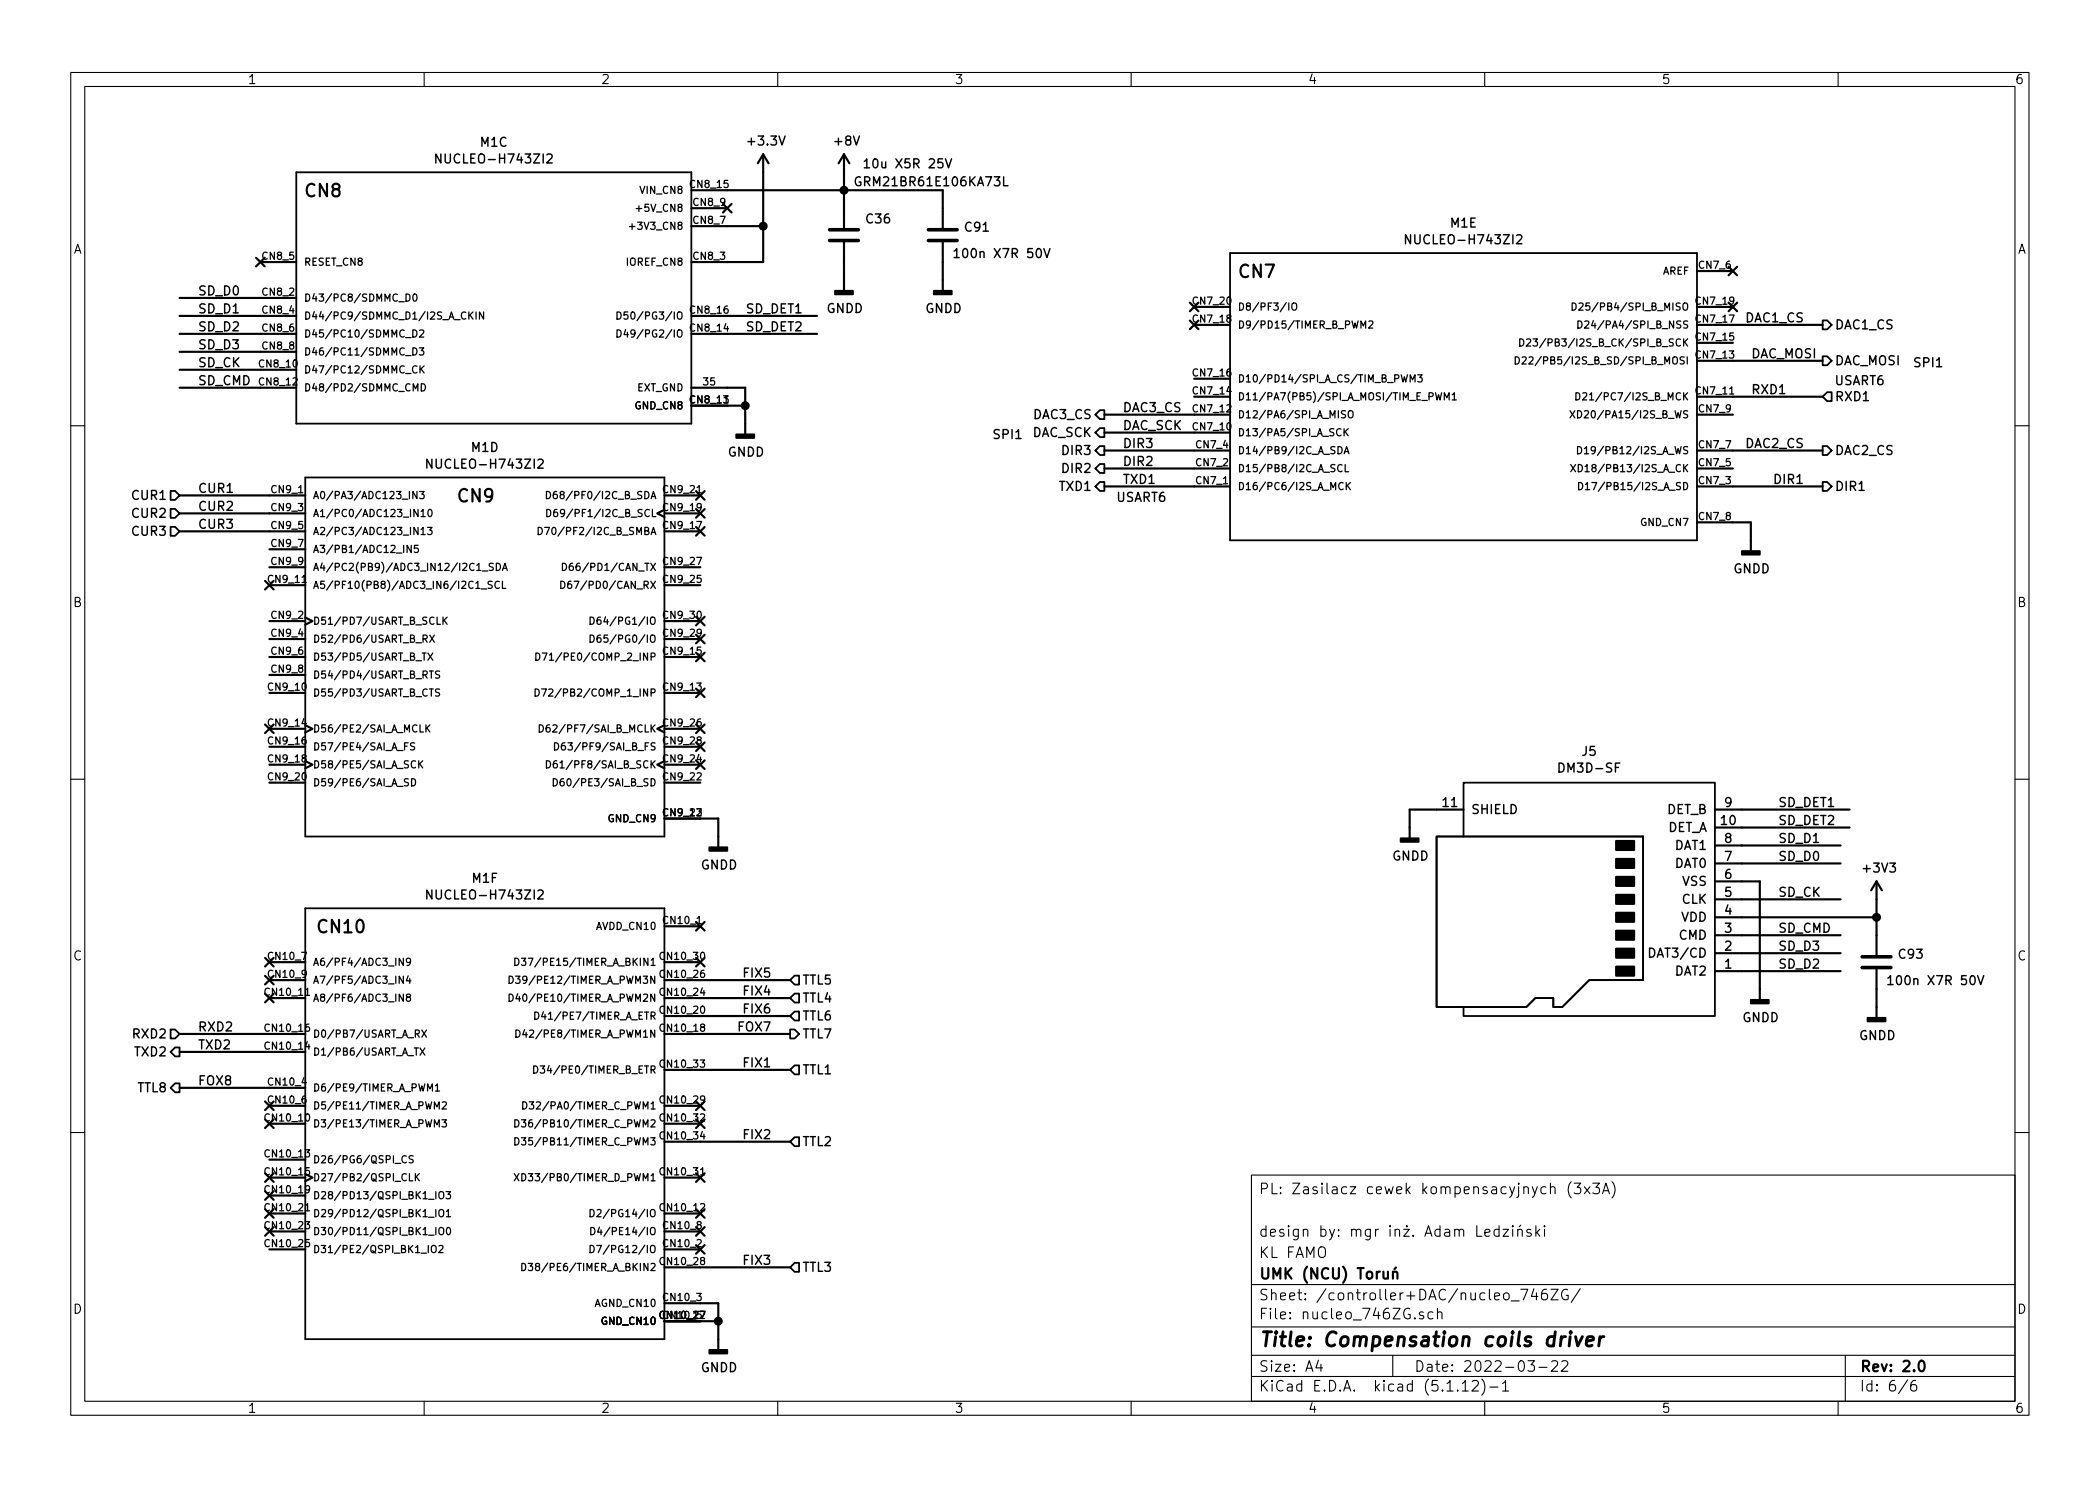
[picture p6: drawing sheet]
<svg xmlns="http://www.w3.org/2000/svg" width="297mm" height="210mm" viewBox="0 0 297 210" stroke-linecap="round" stroke-linejoin="round" font-family="sans-serif">
<g fill="none" stroke="#000" stroke-width=".15">
<path d="M10 10.3h277v189.9h-277zM12 12.2h273v186.1h-273zM60 10.3v1.9M110 10.3v1.9M160 10.3v1.9M210 10.3v1.9M260 10.3v1.9M10 60.2h2M285 60.2h2M10 110.3h2M285 110.3h2M10 160.2h2"/>
<path d="M177 166.3h108v32h-108zM208.9 173.4v1.5h.7M210 174.4l.7-.1v-.3l-.4-.1-.3 .2 .1 .7 .2 .1 .4-.1M212 174a.48 .48 0 0 0-.6 .1l-.1 .1 .1 .6a.48 .48 0 0 0 .6 0M212 173.4v1.5M212.6 173.9h.8l-.8 1h.8M214 173.4l-.1 .1 .1 .1v-.1v-.1v.2M214 173.9v1M214.7 174.1a.38 .38 0 0 1 .6 0v.8M214.7 173.9v1M215.1 173.3l-.2 .3M216.5 174a.37 .37 0 0 0-.5 .1v.1a.54 .54 0 0 0 .5 .3l.1 .1-.1 .2-.1 .1-.4-.1"/>
<path d="M217.2 173.4v1.5M217.4 174.4l.4 .5M217.8 173.9l-.6 .6M218.5 173.4l-.1 .1 .1 .1v-.1v-.1v.2M218.5 173.9v1M222.2 167.2a1.71 1.71 0 0 0 0 2.3M222.7 167.4h.9l-.5 .6 .4 .1 .1 .2-.1 .5-.2 .1h-.4l-.2-.1M224.1 167.9l.8 1M224.9 167.9l-.8 1M225.3 167.4h.9l-.5 .6 .5 .1v.2v.5l-.2 .1h-.5l-.2-.1M226.7 168.9l.5-1.5 .5 1.5M226.8 168.5h.7"/>
<path d="M228 167.2a1.71 1.71 0 0 1 0 2.3M285 160.2h2M60 198.3v1.9M110 198.3v1.9M160 198.3v1.9M177 194.8h108M177 191.8h108M177 187.8h108M177 181.8h108M186.5 192.5l-.4 1h1M186.8 193v1M197 191.8v3"/>
<path d="M201.3 185.7l-.3-.1-.2 .3a.48 .48 0 0 0 .5 .3l.1 .1-.1 .2-.1 .1-.4-.1M202.7 185.7a.48 .48 0 0 0-.6 0l-.1 .2 .1 .6a.48 .48 0 0 0 .6 0M203.3 185.7a.39 .39 0 0 1 .7 .1v.8M203.3 185.1v1.5M206.8 195.8l.5-.5v1.5M206.8 196.8h.9M208.3 195.5l.2-.2 .5 .1a.37 .37 0 0 1 0 .6l-.8 .8h.9M209.6 195.1a1.71 1.71 0 0 1 0 2.3M210 198.3v1.9M210.7 196.3h1.2M212.5 195.8l.5-.5v1.5M212.5 196.8h.9"/>
<path d="M215.1 182.4h1l-.6 1.5M216.1 192.5h.9l-.4 .6 .3 .1a.61 .61 0 0 1 .1 .7l-.2 .1h-.5l-.2-.1M217 182.3l-.4 1.1h.9M217.3 182.9v1M217.7 193.5h1.1M218.7 182.4a.59 .59 0 0 0-.7 .7l.1 .7a.48 .48 0 0 0 .8-.2l-.1-.5a.51 .51 0 0 0-.7 0l-.1 .2M219.4 182.4h1l-1 1.5h1M219.5 192.7l.2-.2h.3a.41 .41 0 0 1 .3 .7l-.9 .8h.9M220.9 192.7l.2-.2 .5 .1a.37 .37 0 0 1 .1 .6l-.9 .8h1M221.7 182.5a.69 .69 0 0 0-.7 .2 .69 .69 0 0 0 0 .9 .54 .54 0 0 0 .8 .2v-.5h-.3M223.5 182.3l-1.3 2M260 198.3v1.9"/>
<path d="M261 191.8v6.5M269.8 195.2l-1.2 2M271 195.3a.62 .62 0 0 0-.7 .7v.5a.48 .48 0 0 0 .7 .2l.1-.2-.1-.5a.48 .48 0 0 0-.7 .2"/>
</g>
<g fill="none" stroke="#000" stroke-width=".3">
<path d="M36.2 36.5l1.2 1.2M36.8 37.1h5.1M37.4 36.5l-1.2 1.2M97.8 26.9h35.5v5.4M97.8 32h10.1M97.8 29.5h5.1M102.3 28.8l1.2 1.3M103.5 28.8l-1.2 1.3M107.9 21.8v15.3h-10.1M107.9 21.8l-.7 1.3M107.9 21.8l.8 1.3M119.4 21.8v10.5"/>
<path d="M119.4 34.3v6.8M119.4 21.8l-.8 1.3M119.4 21.8l.7 1.3M133.3 34.3v6.8M240 38.3h5.1M244.5 37.7l1.2 1.3M245.7 37.7l-1.2 1.3M25.4 52.3h16.5M25.4 54.9h16.5M25.4 47.2h16.5M25.4 44.7h16.5M25.4 42.2h16.5"/>
<path d="M25.4 49.8h16.5M97.8 57.4h7.6M97.8 54.9h7.6v6.6M97.8 47.2h17.8M97.8 44.7h17.8M156.2 58.7h17.8M168.3 42.8l1.2 1.2M168.3 45.4l1.2 1.2M168.9 56.1h5.1M168.9 53.6h5.1M168.9 46h5.1M168.9 43.4h5.1"/>
<path d="M169.5 42.8l-1.2 1.2M169.5 45.4l-1.2 1.2M240 56.1h17.8M240 58.7h5.1M240 51h17.8M240 48.5h5.1M240 46h17.8M240 43.4h5.1M244.5 42.8l1.2 1.2M245.7 42.8l-1.2 1.2M25.4 70.1h17.8M25.4 75.2h17.8"/>
<path d="M25.4 72.6h17.8M38.1 77.7h5.1M94 72.1l-1 .5 1 .5M94 70.1h5.1M94 75.2h5.1M94 72.6h5.1M98.5 69.5l1.2 1.2M98.5 72l1.2 1.2M98.5 74.6l1.2 1.2M99.7 69.5l-1.2 1.2M99.7 72l-1.2 1.2M99.7 74.6l-1.2 1.2"/>
<path d="M156.2 68.8h17.8M156.2 61.2h17.8M156.2 66.3h17.8M156.2 63.7h17.8M240 73.9h7.6v4.1M240 68.8h17.8M240 66.3h5.1M240 63.7h17.8M37.5 82.2l1.2 1.2M38.1 98h5.1M38.1 82.8h5.1M38.1 93h5.1"/>
<path d="M38.1 87.9h5.1M38.1 80.3h5.1M38.1 90.4h5.1M38.1 95.5h5.1M38.7 82.2l-1.2 1.2M43.2 87.4l1 .5-1 .5M94 98h5.1M94 82.8h5.1M94 93h5.1M94 87.9h5.1M94 80.3h5.1M94 90.4h5.1"/>
<path d="M98.5 89.8l1.2 1.2M98.5 92.3l1.2 1.3M98.5 97.4l1.2 1.2M98.5 87.3l1.2 1.2M99.7 89.8l-1.2 1.2M99.7 92.3l-1.2 1.3M99.7 97.4l-1.2 1.2M99.7 87.3l-1.2 1.2M37.5 102.5l1.2 1.2M38.1 103.1h5.1M38.1 105.7h5.1M38.1 108.2h5.1"/>
<path d="M38.1 110.7h5.1M38.7 102.5l-1.2 1.2M43.2 102.6l1 .5-1 .5M43.2 107.7l1 .5-1 .5M94 107.7l-1 .5 1 .5M94 102.6l-1 .5 1 .5M94 115.8h7.6v4.1M94 103.1h5.1M94 105.7h5.1M94 108.2h5.1M94 110.7h5.1M98.5 107.6l1.2 1.2"/>
<path d="M98.5 105l1.2 1.3M98.5 102.5l1.2 1.2M99.7 107.6l-1.2 1.2M99.7 105l-1.2 1.3M99.7 102.5l-1.2 1.2M207 114.5h-7.6v4.1M242.6 117.1h19M242.6 114.5h19M242.6 119.6h17.7M37.5 135.5l1.2 1.2M37.5 138.1l1.2 1.2M38.1 138.7h5.1"/>
<path d="M38.1 136.1h5.1M38.7 135.5l-1.2 1.2M38.7 138.1l-1.2 1.2M94 131.1h5.1M94 138.7h17.8M94 136.1h5.1M98.5 130.4l1.2 1.3M98.5 135.5l1.2 1.2M99.7 130.4l-1.2 1.3M99.7 135.5l-1.2 1.2M242.6 124.7h6.3v16.8M242.6 137.4h17.7"/>
<path d="M242.6 134.9h17.7M242.6 132.3h17.7M242.6 129.8h22.8M242.6 127.2h17.7M242.6 122.2h17.7M265.4 124.7v10.4M265.4 137.2v6.8M265.4 124.7l-.7 1.3M265.4 124.7l.8 1.3M25.4 148.8h17.8M25.4 146.3h17.8M25.4 153.9h17.8"/>
<path d="M37.5 140.6l1.2 1.2M37.5 155.8l1.2 1.3M37.5 158.4l1.2 1.2M38.1 159h5.1M38.1 141.2h5.1M38.1 156.5h5.1M38.7 140.6l-1.2 1.2M38.7 155.8l-1.2 1.3M38.7 158.4l-1.2 1.2M94 159h5.1M94 141.2h17.8M94 146.3h17.8"/>
<path d="M94 143.8h17.8M94 156.5h5.1M94 151.4h17.8M98.5 155.8l1.2 1.3M98.5 158.4l1.2 1.2M99.7 155.8l-1.2 1.3M99.7 158.4l-1.2 1.2M37.5 166l1.2 1.2M37.5 168.5l1.2 1.3M37.5 171.1l1.2 1.2M37.5 173.6l1.2 1.2M38.1 171.7h5.1"/>
<path d="M38.1 164.1h5.1M38.1 166.6h5.1M38.1 169.2h5.1M38.1 176.8h5.1M38.1 174.2h5.1M38.7 166l-1.2 1.2M38.7 168.5l-1.2 1.3M38.7 171.1l-1.2 1.2M38.7 173.6l-1.2 1.2M43.2 166.1l1 .5-1 .5M94 171.7h5.1M94 166.6h5.1"/>
<path d="M94 176.8h5.1M94 174.2h5.1M94 179.3h17.8M94 161.5h17.8M98.5 166l1.2 1.2M98.5 171.1l1.2 1.2M98.5 173.6l1.2 1.2M98.5 176.2l1.2 1.2M99.7 166l-1.2 1.2M99.7 171.1l-1.2 1.2M99.7 173.6l-1.2 1.2M99.7 176.2l-1.2 1.2"/>
<path d="M195.2 179.9l-.3 .1-.2 .2M195.7 179.9v.9a.45 .45 0 0 0 .6 0M196.3 179.9v1M197 179.9v1M197.5 179.3l-.3 .3M94 184.4h7.6v6.6M94 186.9h7.6M197 180.1a.38 .38 0 0 1 .7 0v.8M271.5 192.7a.35 .35 0 0 1 .4-.2 .35 .35 0 0 1 .3 .3 .77 .77 0 0 1-.5 1.2 .9 .9 0 0 1-.2-1.3z"/>
</g>
<path d="M222.1 189.1l-.2 1.3M222.2 188.4l-.1 .1v.1l.2-.1-.1-.1-.1 .2M222.9 189.1l.3 1.3 .6-1.3M224.4 189.8l1-.2-.1-.4-.1-.1-.6 .1-.2 1 .2 .2 .6-.1M226.3 189.1l-.2 1.3M226.9 189.1a.54 .54 0 0 0-.6 .4" fill="none" stroke="#000" stroke-width=".41"/>
<g fill="none" stroke="#000" stroke-width=".25">
<path d="M41.9 24.4h55.9v35.5h-55.9zM174 35.8h66v40.6h-66zM154.9 58.7l.7-.7h.6v1.3h-.6zM257.8 45.3h.6l.7 .7-.7 .6h-.6zM257.8 50.4h.6l.7 .6-.7 .7h-.6zM257.8 56.1l.6-.6h.7v1.3h-.7zM24.1 69.5h.7l.6 .6-.6 .6h-.7zM24.1 72h.7l.6 .6-.6 .7h-.7zM24.1 74.5h.7l.6 .7-.6 .6h-.7zM43.2 67.6h50.8v50.8h-50.8zM154.9 61.2l.7-.6h.6v1.2h-.6zM154.9 68.8l.7-.6h.6v1.3h-.6z"/>
<path d="M154.9 66.3l.7-.6h.6v1.2h-.6zM155.6 63.1h.6v1.3h-.6l-.7-.7zM257.8 63.1h.6l.7 .6-.7 .7h-.6zM257.8 68.2h.6l.7 .6-.7 .7h-.6zM203.2 118.4h29.2v20.3h-7.6l-3.8 3.8h-1.3v-1.3h-2.5l-1.3 1.3h-12.7zM207 118.4v-7.7h35.6v33.1h-35.6v-1.3M43.2 128.5h50.8v61h-50.8zM112.4 138h.6v1.3h-.6l-.6-.6zM24.1 145.7h.7l.6 .6-.6 .6h-.7zM24.1 148.8l.7-.6h.6v1.3h-.6zM24.8 153.3h.6v1.3h-.6l-.7-.7zM111.8 141.2l.6-.6h.6v1.3h-.6z"/>
<path d="M111.8 145.7h.6l.6 .6-.6 .6h-.6zM112.4 150.7h.6v1.3h-.6l-.6-.6zM112.4 143.1h.6v1.3h-.6l-.6-.6zM112.4 178.7h.6v1.3h-.6l-.6-.7zM112.4 160.9h.6v1.3h-.6l-.6-.7z"/>
</g>
<g fill="none" stroke="#000" stroke-width=".18">
<path d="M89 32h.8M90 29.5h.8M57.4 41.6a.51 .51 0 0 1 .6 .5 .51 .51 0 0 1-.6 .5zM58.4 46.7a.51 .51 0 0 1 .6 .5 .51 .51 0 0 1-.6 .5zM58.4 49.2a.51 .51 0 0 1 .6 .5 .51 .51 0 0 1-.6 .5zM58.4 55.3v-1l.4 .7 .3-.7v1M58.5 41.7l.1-.1a.53 .53 0 0 1 .4 .5 .53 .53 0 0 1-.4 .5l-.2-.4zM59 51.8a.49 .49 0 0 0-.7 .4 .49 .49 0 0 0 .5 .6l.2-.1M59.3 49.2h.6l-.3 .4 .3 .2v.3l-.2 .1-.4-.1M59.4 46.8l.3-.1 .2 .1v.2l-.6 .7h.6M59.4 51.8v1M59.5 52.2l.5 .6"/>
<path d="M59.6 54.3a.51 .51 0 0 1 .6 .5 .51 .51 0 0 1-.6 .5zM60 51.8l-.6 .5M65.9 44.2a.47 .47 0 0 0-.7 .4 .47 .47 0 0 0 .6 .5h.1M66.3 44.1v1.1M66.5 44.6l.4 .6M66.9 44.1l-.6 .6M67.3 44.1v1.1M68.4 44.1v1.1l-.6-1.1v1.1M87.3 46.7a.51 .51 0 0 1 .6 .5 .51 .51 0 0 1-.6 .5zM87.3 44.1a.51 .51 0 0 1 .6 .5 .51 .51 0 0 1-.6 .6zM88.5 46.6l-.2 .7h.6M88.8 44.1h-.5v.5l.1-.1 .3 .1 .1 .5-.2 .1-.3-.1"/>
<path d="M182.3 42.9v1M182.8 43l.2-.1a.36 .36 0 0 1 .4 .3v.3a.36 .36 0 0 1-.4 .4l-.1-.1a.8 .8 0 0 1-.1-.8zM190.3 58.2h-.5v.3l.4 .2 .1 .2-.2 .2h-.4M190.8 58.2l.2-.1a.35 .35 0 0 1 .4 .3l-.1 .6a.34 .34 0 0 1-.5 0zM192.5 46.4v-1l.3 .7 .4-.7v1M193.6 45.5l.4-.1 .2 .3-.6 .7h.6M198.2 53l.3 1 .2-.7 .1 .7 .3-1M199.5 54v-1l.3 .7 .4-.7v1M200.5 53h.7l-.4 .4 .4 .2-.1 .3-.1 .1-.5-.1M203 55.6l.3 1 .2-.8 .2 .8 .2-1M204.3 56.6v-1l.3 .7 .4-.7v1M205.4 55.8l.3-.2v1"/>
<path d="M205.4 56.6h.6M214.3 50.5a.51 .51 0 0 1 .6 .5 .51 .51 0 0 1-.6 .5zM215 47.9a.51 .51 0 0 1 .6 .6 .51 .51 0 0 1-.6 .5zM215.3 50.6l.4-.1 .2 .3-.6 .7h.6M215.9 48l.4-.1 .2 .1v.2l-.6 .8h.6M216.3 50.6l.4-.1 .1 .1v.2v.1l-.6 .6h.6M216.8 47.9h.7l-.4 .4h.2l.2 .2-.1 .4-.1 .1-.5-.1M222.1 58.1l.7 1M222.4 42.9a.51 .51 0 0 1 .5 .5 .51 .51 0 0 1-.5 .5zM222.8 58.1l-.7 1M222.9 55.6a.51 .51 0 0 1 .6 .5 .51 .51 0 0 1-.6 .5zM223.1 58.1a.51 .51 0 0 1 .6 .5 .51 .51 0 0 1-.6 .5z"/>
<path d="M223.2 45.4a.51 .51 0 0 1 .6 .5 .51 .51 0 0 1-.6 .5zM223.3 42.9h.4h.2v.2l-.6 .8h.6M223.9 55.6h.4h.1v.2v.2l-.6 .6h.6M224.2 45.5l.3-.1 .2 .1v.2l-.6 .7h.6M58.2 77.2v1l-.6-1v1M59 69.5v1.1l-.6-1.1v1.1M59.1 72.1v1l-.6-1v1M59.1 74.6v1l-.6-1v1M59.1 77.2h-.5v.4l.2-.1 .3 .1 .1 .1-.1 .4-.1 .1-.4-.1M59.4 69.5h.6l-.3 .4 .3 .2-.1 .4-.1 .1-.4-.1M59.6 72.4l.2-.3v1M59.6 74.9l.2-.3v1"/>
<path d="M59.6 73.1h.5M59.6 75.6h.5M60.5 74.6h.6l-.3 .4 .3 .2v.3l-.2 .1-.4-.1M60.6 72.2l.2-.1a.55 .55 0 0 1 .3 .5 .55 .55 0 0 1-.3 .5l-.2-.1-.1-.3zM69.8 79.8h-.6v.3l.5 .2 .1 .2-.2 .2h-.4M70.2 79.7a.51 .51 0 0 1 .6 .5 .51 .51 0 0 1-.6 .5zM76.1 74.6a.51 .51 0 0 1 .6 .5 .51 .51 0 0 1-.6 .5zM77 74.6h.7l-.4 1M77.3 69.5a.51 .51 0 0 1 .6 .5 .51 .51 0 0 1-.6 .6zM77.3 72.1a.51 .51 0 0 1 .6 .5 .51 .51 0 0 1-.6 .5zM78.7 69.5l-.3 .1a.72 .72 0 0 0 0 1l.4-.1v-.4l-.2-.2h-.2l-.1 .2M78.8 72.1h-.3a.72 .72 0 0 0 0 1l.3-.1 .1-.4-.2-.1h-.2l-.2 .1"/>
<path d="M79.6 79.7a.51 .51 0 0 1 .5 .5 .51 .51 0 0 1-.5 .5zM81 79.7h-.2a.63 .63 0 0 0-.1 1l.4-.1v-.3l-.2-.2h-.2l-.2 .2M189.3 63.2a.51 .51 0 0 1 .5 .5 .51 .51 0 0 1-.5 .5zM189.7 60.7a.47 .47 0 0 0-.7 .4 .47 .47 0 0 0 .6 .5h.1M189.8 65.8a.47 .47 0 0 0-.6 .4 .47 .47 0 0 0 .6 .5v-.1M190 68.3a.47 .47 0 0 0-.6 .5 .47 .47 0 0 0 .5 .4h.1M190.1 64.2l.4-1 .3 1M190.1 60.6v1.1M190.2 63.9h.5M190.3 65.7v1h.5M190.3 61.1l.4 .6M190.4 68.3v1"/>
<path d="M190.6 68.7l.4 .6M190.7 60.6l-.6 .6M191 68.3l-.6 .5M222.2 65.7l.7 1M222.9 65.7l-.7 1M223.1 63.2a.51 .51 0 0 1 .6 .5 .51 .51 0 0 1-.6 .5zM223.2 65.7a.51 .51 0 0 1 .6 .5 .51 .51 0 0 1-.6 .5zM223.3 68.3a.51 .51 0 0 1 .6 .5 .51 .51 0 0 1-.6 .5zM224.1 63.5l.3-.3v1M224.1 64.2h.6M224.3 68.5l.2-.2v1M224.3 69.3h.5"/>
<path d="M59.7 92.4h.6M59.8 90.4l.5-.1 .1-.1v-.3h-.6v1M60 92.4v1M60.1 90.4l.3 .5M60.5 92.4l.7 1M60.7 97.5h.6M60.7 94.9h.6M60.8 89.9l.6 1M61 94.9v1.1M61 97.5v1M61.2 92.4l-.7 1M61.4 89.9l-.6 1"/>
<path d="M61.8 87.3v1h.5M62.2 97.5l-.6 .1v.3l.5 .1 .1 .3-.2 .2-.4-.1M62.2 95h-.6v.3l.5 .2 .1 .3-.2 .2-.4-.1M62.7 87.3v1M62.8 87.8l.4 .5M63.2 87.3l-.5 .6M67.3 83.3h.6M68.1 83.3h.8M68.2 80.8h.8M69.6 82.3h-.5v.3l.4 .2 .1 .3-.2 .2-.4-.1M70.6 82.3a.47 .47 0 0 0-.6 .4 .47 .47 0 0 0 .6 .5M71.1 82.2v1.1h.5"/>
<path d="M71.1 80.7l.3-1 .4 1M71.2 80.4h.5M75.7 97.5a.51 .51 0 0 1 .6 .5 .51 .51 0 0 1-.6 .5zM75.8 92.4a.51 .51 0 0 1 .6 .5 .51 .51 0 0 1-.6 .5zM76.6 97.5h.7l-.4 1M76.7 92.4h.7l-.5 1M79.3 82.2a.51 .51 0 0 1 .6 .5 .51 .51 0 0 1-.6 .6zM80.8 82.2l-.3 .1a.72 .72 0 0 0 0 1l.3-.1 .1-.4-.2-.2h-.2l-.2 .2M83.5 89.9a.51 .51 0 0 1 .6 .5 .51 .51 0 0 1-.6 .5zM83.5 87.3a.51 .51 0 0 1 .6 .5 .51 .51 0 0 1-.6 .5zM84.9 89.9h-.3l-.1 .2v.6l.1 .2 .4-.1-.1-.5-.3-.1-.1 .2M84.9 87.3l-.3 .1-.1 .1v.6l.1 .2 .4-.1-.1-.4-.3-.1-.1 .2"/>
<path d="M57.2 105.6h.4M57.7 105.1h-.5v1M57.8 110.2l-.6 .1v.3l.5 .1 .1 .3-.2 .2-.4-.1M58.2 110.2a.51 .51 0 0 1 .6 .5 .51 .51 0 0 1-.6 .5zM58.6 105.2h-.5v.3l.4 .2 .1 .2-.2 .2h-.3M58.8 107.7a.4 .4 0 0 0-.5 0 .4 .4 0 0 0-.1 .5 .37 .37 0 0 0 .1 .4 .37 .37 0 0 0 .5 0M59.2 107.6v1.1M59.4 108.1l.4 .6M59.4 102.6v1h.5M59.8 107.6l-.6 .6M60.2 102.6v1M60.4 103l.4 .6"/>
<path d="M60.8 102.6l-.6 .5M76.3 102.6a.51 .51 0 0 1 .6 .5 .51 .51 0 0 1-.6 .5zM77.3 107.6a.51 .51 0 0 1 .6 .5 .51 .51 0 0 1-.6 .6zM77.7 102.6h-.3a.72 .72 0 0 0 0 1l.4-.1v-.4l-.2-.2h-.2l-.2 .2M78.3 110.2a.51 .51 0 0 1 .5 .5 .51 .51 0 0 1-.5 .5zM78.4 105.1a.51 .51 0 0 1 .6 .5 .51 .51 0 0 1-.6 .5zM78.7 107.6l-.3 .1a.72 .72 0 0 0 0 1l.4-.1v-.4l-.2-.2h-.2l-.1 .2M79.7 110.2h-.3a.72 .72 0 0 0 0 1l.4-.1v-.4l-.2-.1h-.2l-.2 .1M79.9 105.1h-.2a.63 .63 0 0 0-.1 1h.3l.1-.4-.2-.2h-.2l-.2 .2M57 135.6v1l-.5-1v1M57 138.1v1l-.5-1v1M57.7 138.1l-.2 .7h.6"/>
<path d="M58 138.4v.7M58.1 136l-.2 .2h-.2l-.2-.2v-.3l.4-.1a.63 .63 0 0 1-.1 1h-.2M72 138.1a.51 .51 0 0 1 .6 .5 .51 .51 0 0 1-.6 .5zM72.8 135.6a.51 .51 0 0 1 .6 .5 .51 .51 0 0 1-.6 .5zM72.9 138.1h.7l-.4 .4 .4 .2-.1 .3-.1 .1-.5-.1M73.8 135.6h.6l-.4 .4h.3l.1 .1-.1 .4-.4 .1-.1-.1M57 140.7v1l-.5-1v1M57.7 141.1l-.2-.2a.31 .31 0 0 1 .3-.3 .31 .31 0 0 1 .3 .2l-.1 .2-.3 .1-.2 .2v.3l.2 .1 .3-.1 .1-.1v-.2l-.2-.2M58.6 148.3h.6M58.8 146.3l.4-.1 .1-.4-.5-.1v1.1M59 146.3l.3 .5M59.4 148.3l.7 1"/>
<path d="M59.7 145.7l.6 1.1M60.1 148.3l-.7 1M60.3 145.7l-.6 1.1M60.5 154.4v-1l.3 .7 .4-.7v1M61.4 159.5v-1.1l.4 .8 .3-.8v1.1M61.4 156.9v-1l.4 .7 .3-.7v1M61.6 153.6l.3-.2v1M61.6 154.4h.6M62.5 158.4h.6l-.3 .4 .3 .2v.4l-.2 .1-.4-.1M62.6 156l.3-.1 .2 .1v.2l-.6 .7h.6M72 140.7a.51 .51 0 0 1 .6 .5 .51 .51 0 0 1-.6 .5zM72.8 158.4a.51 .51 0 0 1 .6 .5 .51 .51 0 0 1-.6 .6z"/>
<path d="M73 145.7a.51 .51 0 0 1 .6 .5 .51 .51 0 0 1-.6 .6zM73.2 140.6l-.2 .7h.6M73.5 141v.7M73.8 158.4h.6l-.4 .4 .3 .1 .1 .1-.1 .4-.4 .1-.1-.1M73.9 155.9a.51 .51 0 0 1 .6 .5 .51 .51 0 0 1-.6 .5zM74.2 145.7l-.3 .7h.7M74.9 155.9h.6l-.3 .4h.1l.2 .2-.1 .3-.1 .1-.4-.1M75.5 150.8a.51 .51 0 0 1 .6 .5 .51 .51 0 0 1-.6 .5zM75.6 143.2a.51 .51 0 0 1 .6 .5 .51 .51 0 0 1-.6 .5zM76.4 150.8h.6l-.3 .4h.2l.1 .2v.3l-.1 .1-.5-.1M76.9 143.1l-.3 .8h.6M57.5 163.6a.47 .47 0 0 0-.7 .4 .47 .47 0 0 0 .6 .5l.1-.1"/>
<path d="M57.9 166.1v1h.5M58.4 163.6h-.5v.3l.4 .2 .1 .2-.2 .2h-.3M58.8 166.1v1M58.9 166.5l.4 .6M59.3 166.1l-.5 .5M60.6 172.2h.8M61.1 176.3l.2-.1a.35 .35 0 0 1 .4 .3l-.1 .6a.34 .34 0 0 1-.5 0zM61.6 168.6v1M61.6 171.1v1.1M61.6 173.7v1M62.1 176.3l.4-.1 .1 .1 .1 .2-.7 .7h.7M62.1 168.7l.2-.1a.36 .36 0 0 1 .5 .3v.4a.36 .36 0 0 1-.5 .3h-.1a.8 .8 0 0 1-.1-.9z"/>
<path d="M62.1 171.3l.2-.2a.36 .36 0 0 1 .5 .4v.3a.36 .36 0 0 1-.5 .4l-.1-.1a.8 .8 0 0 1-.1-.8zM62.1 173.8l.2-.1a.36 .36 0 0 1 .5 .3v.3a.36 .36 0 0 1-.5 .4l-.1-.1a.8 .8 0 0 1-.1-.8zM63.1 168.6h.6l-.3 .4 .3 .2v.3l-.2 .1-.4-.1M63.1 171.4l.3-.3v1.1M63.1 172.2h.6M63.2 173.8l.2-.1a.53 .53 0 0 1 .3 .5 .53 .53 0 0 1-.3 .5l-.3-.4zM72.7 166.1l.7 1M72.8 161a.51 .51 0 0 1 .6 .5 .51 .51 0 0 1-.6 .5zM73.4 166.1l-.7 1M73.8 161h.6l-.4 .4h.3l.1 .1-.1 .4-.4 .1-.1-.1M73.8 178.8a.51 .51 0 0 1 .6 .5 .51 .51 0 0 1-.6 .5zM73.8 166.1a.51 .51 0 0 1 .6 .5 .51 .51 0 0 1-.6 .5z"/>
<path d="M74.7 178.8h.6l-.3 .3 .3 .1v.5l-.1 .1-.5-.1M83.5 171.1a.51 .51 0 0 1 .6 .5 .51 .51 0 0 1-.6 .6zM83.5 176.2a.51 .51 0 0 1 .6 .5 .51 .51 0 0 1-.6 .5zM83.6 173.7a.51 .51 0 0 1 .6 .5 .51 .51 0 0 1-.6 .5zM84.4 176.2h.7l-.5 1M84.5 171.2l.3-.1 .2 .1v.2v.2l-.6 .6h.6M84.8 173.6l-.3 .7h.7M85 174v.7"/>
</g>
<g fill="none" stroke="#000" stroke-width=".2">
<path d="M62.4 21.8v1.3l-.8-1.3v1.3M77.4 21.9l.1-.1h.4l.1 .1 .1 .2-.1 .2-.7 .8h.8M121.7 25.1a.57 .57 0 0 0-.7 .2 .57 .57 0 0 0 0 .7 .45 .45 0 0 0 .8 .2v-.5h-.3M122.3 22.8l.3-.3v1.2M122.3 23.7h.7M133.7 22.5l.5 1.2 .4-1.2M135 35.5l.3-.3v1.2M135 36.4h.7M142 25v1.3h.6M147.7 35.2l.4 1.2 .4-1.2M199.5 33.2v1.3l-.7-1.3v1.3M214.5 33.3l.2-.1h.3l.2 .1 .1 .3-.1 .2-.7 .7h.8"/>
<path d="M273.9 51.9h.8M61.1 65v1.2l-.7-1.2v1.2M76.1 65.1l.2-.1h.3l.2 .1v.2v.2l-.8 .7h.8M61.1 125.9v1.3l-.7-1.3v1.3M76.1 126.1l.2-.2h.3l.2 .2v.2v.2l-.8 .7h.8M233.3 134.2a.66 .66 0 0 1 .7 .5 .66 .66 0 0 1-.4 .7h-.3zM267 138.4l.4-.4v1.3M267 139.3h.8M279.7 138l.5 1.3 .4-1.3"/>
</g>
<g fill="#000" stroke="#000" stroke-width=".25">
<path d="M118.1 41.1h2.5v.6h-2.5zM132.1 41.1h2.5v.6h-2.5zM104.1 61.5h2.6v.5h-2.6zM246.4 78h2.5v.5h-2.5zM100.3 119.9h2.6v.5h-2.6zM198.1 118.6h2.6v.5h-2.6zM247.6 141.5h2.6v.5h-2.6zM264.2 144h2.5v.5h-2.5zM100.3 191h2.6v.5h-2.6z"/>
<circle cx="108" cy="32" r=".51"/>
<circle cx="119.4" cy="26.9" r=".51"/>
<circle cx="105.4" cy="57.4" r=".51"/>
<circle cx="265.4" cy="129.8" r=".51"/>
<circle cx="101.6" cy="186.9" r=".51"/>
</g>
<path d="M117.3 34h4.1M117.3 32.5h4.1M131.3 34h4.1M131.3 32.5h4.1M263.4 136.9h4.1M263.4 135.4h4.1" fill="none" stroke="#000" stroke-width=".51"/>
<path d="M228.6 119h2.5v1.3h-2.5zM228.6 121.5h2.5v1.3h-2.5zM228.6 124.1h2.5v1.2h-2.5zM228.6 126.6h2.5v1.3h-2.5zM228.6 129.2h2.5v1.2h-2.5zM228.6 131.7h2.5v1.3h-2.5zM228.6 134.2h2.5v1.3h-2.5zM228.6 136.8h2.5v1.2h-2.5z" fill="#000" stroke="#000" stroke-width=".3"/>
<text font-size="2.8" x="178" y="190.5">Title: Compensation coils driver</text>
<g font-size="2.5">
<text x="43.3" y="27.9">CN8</text>
<text x="175.3" y="39.3">CN7</text>
<text x="64.8" y="71.1">CN9</text>
<text x="45.1" y="132">CN10</text>
</g>
<g font-size="2.1">
<text x="178" y="169">PL: Zasilacz cewek kompensacyjnych (3x3A)</text>
<text x="178" y="178">KL FAMO</text>
<text x="178" y="175">design by: mgr in. Adam Ledziski</text>
<text x="178" y="184">Sheet: /controller+DAC/nucleo_746ZG/</text>
<text x="178" y="181">UMK (NCU) Toru</text>
<text x="178" y="186.7">File: nucleo_746ZG.sch</text>
<text x="178" y="196.9">KiCad E.D.A. kicad (5.1.12)-1</text>
<text x="178" y="194.1">Size: A4</text>
<text x="200" y="194.1">Date: 2022-03-22</text>
<text x="263" y="194.1">Rev: 2.0</text>
<text x="263" y="196.9">Id: 6/6</text>
</g>
<g font-size="1.8">
<text x="35" y="11.9">1</text>
<text x="85" y="11.9">2</text>
<text x="135" y="11.9">3</text>
<text x="185" y="11.9">4</text>
<text x="235" y="11.9">5</text>
<text x="285" y="11.9">6</text>
<text x="62.4" y="23.1">NUCLEO-H743ZI2</text>
<text x="68" y="20.8">M1C</text>
<text x="106" y="20.6">+3.3V</text>
<text x="118.2" y="20.6">+8V</text>
<text x="123.1" y="23.8">10u X5R 25V</text>
<text x="121.6" y="26.4">GRM21BR61E106KA73L</text>
<text x="10.4" y="35.9">A</text>
<text x="122.6" y="31.6">C36</text>
<text x="136.6" y="32.8">C91</text>
<text x="199.6" y="34.6">NUCLEO-H743ZI2</text>
<text x="205.2" y="32.2">M1E</text>
<text x="285.4" y="35.9">A</text>
<text x="27.9" y="41.8">SD_D0</text>
<text x="135.9" y="36.5">100n X7R 50V</text>
<text x="27.9" y="44.3">SD_D1</text>
<text x="27.9" y="46.9">SD_D2</text>
<text x="105.4" y="44.3">SD_DET1</text>
<text x="105.4" y="46.9">SD_DET2</text>
<text x="116.9" y="44.3">GNDD</text>
<text x="130.9" y="44.3">GNDD</text>
<text x="247" y="45.6">DAC1_CS</text>
<text x="259.5" y="46.6">DAC1_CS</text>
<text x="27.9" y="49.4">SD_D3</text>
<text x="27.9" y="52">SD_CK</text>
<text x="247.6" y="50.7">DAC_MOSI</text>
<text x="259.5" y="51.7">DAC_MOSI</text>
<text x="270.5" y="52">SPI1</text>
<text x="27.9" y="54.5">SD_CMD</text>
<text x="146.3" y="59.3">DAC3_CS</text>
<text x="158.7" y="58.3">DAC3_CS</text>
<text x="247.6" y="55.8">RXD1</text>
<text x="259.5" y="56.8">RXD1</text>
<text x="259.6" y="54.5">USART6</text>
<text x="66.7" y="64">M1D</text>
<text x="102.9" y="64.6">GNDD</text>
<text x="140.9" y="62.1">SPI1 DAC_SCK</text>
<text x="150.5" y="64.4">DIR3</text>
<text x="158.7" y="60.9">DAC_SCK</text>
<text x="158.7" y="63.4">DIR3</text>
<text x="158.7" y="65.9">DIR2</text>
<text x="247" y="63.4">DAC2_CS</text>
<text x="259.5" y="64.4">DAC2_CS</text>
<text x="18.9" y="70.7">CUR1</text>
<text x="27.9" y="69.7">CUR1</text>
<text x="61.2" y="66.3">NUCLEO-H743ZI2</text>
<text x="150" y="69.5">TXD1</text>
<text x="150.5" y="66.9">DIR2</text>
<text x="158" y="71">USART6</text>
<text x="158.7" y="68.5">TXD1</text>
<text x="251.2" y="68.5">DIR1</text>
<text x="259.5" y="69.5">DIR1</text>
<text x="18.9" y="73.3">CUR2</text>
<text x="18.9" y="75.8">CUR3</text>
<text x="27.9" y="72.3">CUR2</text>
<text x="27.9" y="74.8">CUR3</text>
<text x="245.2" y="81.1">GNDD</text>
<text x="10.4" y="85.9">B</text>
<text x="285.4" y="85.9">B</text>
<text x="223.8" y="107">J5</text>
<text x="220.9" y="109.3">DM3D-SF</text>
<text x="204.1" y="114.2">11</text>
<text x="208" y="115.2">SHIELD</text>
<text x="235.8" y="117.7">DET_A</text>
<text x="235.8" y="115.2">DET_B</text>
<text x="243.5" y="116.7">10</text>
<text x="244" y="119.3">8</text>
<text x="244" y="114.2">9</text>
<text x="251.5" y="119.3">SD_D1</text>
<text x="251.5" y="116.7">SD_DET2</text>
<text x="251.5" y="114.2">SD_DET1</text>
<text x="66.8" y="124.9">M1F</text>
<text x="99.1" y="123">GNDD</text>
<text x="196.9" y="121.8">GNDD</text>
<text x="236.9" y="122.8">DAT0</text>
<text x="236.9" y="120.3">DAT1</text>
<text x="238" y="125.3">VSS</text>
<text x="244" y="124.4">6</text>
<text x="244" y="121.8">7</text>
<text x="251.5" y="121.8">SD_D0</text>
<text x="263.7" y="123.5">+3V3</text>
<text x="61.2" y="127.3">NUCLEO-H743ZI2</text>
<text x="237.8" y="130.4">VDD</text>
<text x="237.9" y="127.9">CLK</text>
<text x="244" y="132">3</text>
<text x="244" y="129.4">4</text>
<text x="244" y="126.9">5</text>
<text x="251.5" y="126.9">SD_CK</text>
<text x="251.5" y="132">SD_CMD</text>
<text x="10.4" y="135.9">C</text>
<text x="233.9" y="135.5">DAT3/CD</text>
<text x="237.5" y="133">CMD</text>
<text x="244" y="137.1">1</text>
<text x="244" y="134.5">2</text>
<text x="251.5" y="137.1">SD_D2</text>
<text x="251.5" y="134.5">SD_D3</text>
<text x="268.7" y="135.7">C93</text>
<text x="285.4" y="135.9">C</text>
<text x="105.5" y="143.4">FIX6</text>
<text x="105.5" y="140.9">FIX4</text>
<text x="105.5" y="138.3">FIX5</text>
<text x="113.4" y="141.9">TTL4</text>
<text x="113.4" y="139.3">TTL5</text>
<text x="236.9" y="138">DAT2</text>
<text x="268" y="139.4">100n X7R 50V</text>
<text x="19" y="146.9">RXD2</text>
<text x="19.2" y="149.5">TXD2</text>
<text x="27.9" y="148.5">TXD2</text>
<text x="27.9" y="145.9">RXD2</text>
<text x="104.6" y="145.9">FOX7</text>
<text x="113.4" y="146.9">TTL7</text>
<text x="113.4" y="144.4">TTL6</text>
<text x="246.5" y="144.6">GNDD</text>
<text x="263" y="147.2">GNDD</text>
<text x="19.5" y="154.6">TTL8</text>
<text x="27.9" y="153.6">FOX8</text>
<text x="105.5" y="151">FIX1</text>
<text x="113.4" y="152">TTL1</text>
<text x="105.5" y="161.2">FIX2</text>
<text x="113.4" y="162.2">TTL2</text>
<text x="105.5" y="179">FIX3</text>
<text x="113.4" y="180">TTL3</text>
<text x="10.4" y="185.9">D</text>
<text x="285.4" y="185.9">D</text>
<text x="99.1" y="194.2">GNDD</text>
<text x="35" y="199.9">1</text>
<text x="85" y="199.9">2</text>
<text x="135" y="199.9">3</text>
<text x="185" y="199.9">4</text>
<text x="235" y="199.9">5</text>
<text x="285" y="199.9">6</text>
</g>
<g font-size="1.4">
<text x="90.6" y="30">+5V_CN8</text>
<text x="90.8" y="27.4">VIN_CN8</text>
<text x="97.7" y="26.6">CN8_15</text>
<text x="98.1" y="29.1">CN8_9</text>
<text x="89.8" y="32.5">+3V3_CN8</text>
<text x="98.1" y="31.7">CN8_7</text>
<text x="37.2" y="41.8">CN8_2</text>
<text x="37.2" y="36.7">CN8_5</text>
<text x="42.9" y="37.6">RESET_CN8</text>
<text x="88.8" y="37.6">IOREF_CN8</text>
<text x="98.1" y="36.7">CN8_3</text>
<text x="235.2" y="38.9">AREF</text>
<text x="240.4" y="38">CN7_6</text>
<text x="37.2" y="44.4">CN8_4</text>
<text x="37.2" y="46.9">CN8_6</text>
<text x="42.9" y="42.7">D43/PC8/SDMMC_D0</text>
<text x="42.9" y="45.2">D44/PC9/SDMMC_D1/I2S_A_CKIN</text>
<text x="42.9" y="47.7">D45/PC10/SDMMC_D2</text>
<text x="89.1" y="47.7">D49/PG2/IO</text>
<text x="89.1" y="45.2">D50/PG3/IO</text>
<text x="97.7" y="46.9">CN8_14</text>
<text x="97.7" y="44.4">CN8_16</text>
<text x="168.9" y="45.6">CN7_18</text>
<text x="168.9" y="43.1">CN7_20</text>
<text x="175" y="46.5">D9/PD15/TIMER_B_PWM2</text>
<text x="175" y="43.9">D8/PF3/IO</text>
<text x="224.4" y="43.9">D25/PB4/SPI_B_MISO</text>
<text x="225.1" y="46.5">D24/PA4/SPI_B_NSS</text>
<text x="240" y="45.6">CN7_17</text>
<text x="240" y="43.1">CN7_19</text>
<text x="36.8" y="52">CN8_10</text>
<text x="37.2" y="49.4">CN8_8</text>
<text x="42.9" y="52.8">D47/PC12/SDMMC_CK</text>
<text x="42.9" y="50.3">D46/PC11/SDMMC_D3</text>
<text x="168.9" y="53.3">CN7_16</text>
<text x="217.3" y="51.6">D22/PB5/I2S_B_SD/SPI_B_MOSI</text>
<text x="217.9" y="49">D23/PB3/I2S_B_CK/SPI_B_SCK</text>
<text x="240" y="50.7">CN7_13</text>
<text x="240" y="48.2">CN7_15</text>
<text x="36.8" y="54.5">CN8_12</text>
<text x="42.9" y="55.4">D48/PD2/SDMMC_CMD</text>
<text x="90" y="57.9">GND_CN8</text>
<text x="90.1" y="55.4">EXT_GND</text>
<text x="97.7" y="57.1">CN8_11</text>
<text x="99.5" y="54.5">35</text>
<text x="168.9" y="58.3">CN7_12</text>
<text x="168.9" y="55.8">CN7_14</text>
<text x="175" y="59.2">D12/PA6/SPI_A_MISO</text>
<text x="175" y="56.6">D11/PA7(PB5)/SPI_A_MOSI/TIM_E_PWM1</text>
<text x="175" y="54.1">D10/PD14/SPI_A_CS/TIM_B_PWM3</text>
<text x="224.2" y="59.2">XD20/PA15/I2S_B_WS</text>
<text x="224.9" y="56.6">D21/PC7/I2S_B_MCK</text>
<text x="240" y="55.8">CN7_11</text>
<text x="240.4" y="58.3">CN7_9</text>
<text x="168.9" y="60.9">CN7_10</text>
<text x="169.3" y="66">CN7_2</text>
<text x="169.3" y="63.4">CN7_4</text>
<text x="175" y="61.7">D13/PA5/SPI_A_SCK</text>
<text x="175" y="64.3">D14/PB9/I2C_A_SDA</text>
<text x="225.1" y="64.3">D19/PB12/I2S_A_WS</text>
<text x="240.4" y="66">CN7_5</text>
<text x="240.4" y="63.4">CN7_7</text>
<text x="38.5" y="69.8">CN9_1</text>
<text x="44.2" y="70.6">A0/PA3/ADC123_IN3</text>
<text x="79.2" y="70.6">D68/PF0/I2C_B_SDA</text>
<text x="93.9" y="69.8">CN9_21</text>
<text x="169.3" y="68.5">CN7_1</text>
<text x="175" y="69.3">D16/PC6/I2S_A_MCK</text>
<text x="175" y="66.8">D15/PB8/I2C_A_SCL</text>
<text x="224.4" y="66.8">XD18/PB13/I2S_A_CK</text>
<text x="225.4" y="69.3">D17/PB15/I2S_A_SD</text>
<text x="240.4" y="68.5">CN7_3</text>
<text x="38.5" y="72.3">CN9_3</text>
<text x="38.5" y="74.8">CN9_5</text>
<text x="38.5" y="77.4">CN9_7</text>
<text x="44.2" y="73.1">A1/PC0/ADC123_IN10</text>
<text x="44.2" y="75.7">A2/PC3/ADC123_IN13</text>
<text x="78" y="75.7">D70/PF2/I2C_B_SMBA</text>
<text x="79.3" y="73.1">D69/PF1/I2C_B_SCL</text>
<text x="93.9" y="74.8">CN9_17</text>
<text x="93.9" y="72.3">CN9_19</text>
<text x="232.3" y="74.4">GND_CN7</text>
<text x="240.4" y="73.6">CN7_8</text>
<text x="38" y="82.5">CN9_11</text>
<text x="38.5" y="79.9">CN9_9</text>
<text x="44.2" y="83.3">A5/PF10(PB8)/ADC3_IN6/I2C1_SCL</text>
<text x="44.2" y="78.2">A3/PB1/ADC12_IN5</text>
<text x="44.2" y="80.8">A4/PC2(PB9)/ADC3_IN12/I2C1_SDA</text>
<text x="81" y="83.3">D67/PD0/CAN_RX</text>
<text x="81.2" y="80.8">D66/PD1/CAN_TX</text>
<text x="93.9" y="82.5">CN9_25</text>
<text x="93.9" y="79.9">CN9_27</text>
<text x="38.5" y="87.5">CN9_2</text>
<text x="44.2" y="88.4">D51/PD7/USART_B_SCLK</text>
<text x="85.3" y="88.4">D64/PG1/IO</text>
<text x="93.9" y="87.5">CN9_30</text>
<text x="38.5" y="90.1">CN9_4</text>
<text x="38.5" y="92.6">CN9_6</text>
<text x="38.5" y="95.2">CN9_8</text>
<text x="44.2" y="90.9">D52/PD6/USART_B_RX</text>
<text x="44.2" y="93.5">D53/PD5/USART_B_TX</text>
<text x="78" y="93.5">D71/PE0/COMP_2_INP</text>
<text x="85.3" y="90.9">D65/PG0/IO</text>
<text x="93.9" y="92.6">CN9_15</text>
<text x="93.9" y="90.1">CN9_29</text>
<text x="38" y="97.7">CN9_10</text>
<text x="44.2" y="98.5">D55/PD3/USART_B_CTS</text>
<text x="44.2" y="96">D54/PD4/USART_B_RTS</text>
<text x="77.9" y="98.5">D72/PB2/COMP_1_INP</text>
<text x="93.9" y="97.7">CN9_13</text>
<text x="38" y="102.8">CN9_14</text>
<text x="38" y="105.3">CN9_16</text>
<text x="38" y="107.9">CN9_18</text>
<text x="44.2" y="103.6">D56/PE2/SAI_A_MCLK</text>
<text x="44.2" y="106.2">D57/PE4/SAI_A_FS</text>
<text x="78" y="103.6">D62/PF7/SAI_B_MCLK</text>
<text x="80.2" y="106.2">D63/PF9/SAI_B_FS</text>
<text x="93.9" y="107.9">CN9_24</text>
<text x="93.9" y="102.8">CN9_26</text>
<text x="93.9" y="105.3">CN9_28</text>
<text x="38" y="110.4">CN9_20</text>
<text x="44.2" y="108.7">D58/PE5/SAI_A_SCK</text>
<text x="44.2" y="111.2">D59/PE6/SAI_A_SD</text>
<text x="79" y="108.7">D61/PF8/SAI_B_SCK</text>
<text x="80" y="111.2">D60/PE3/SAI_B_SD</text>
<text x="93.9" y="110.4">CN9_22</text>
<text x="86.2" y="116.3">GND_CN9</text>
<text x="93.9" y="115.5">CN9_12</text>
<text x="84.6" y="131.6">AVDD_CN10</text>
<text x="93.9" y="130.7">CN10_1</text>
<text x="38" y="135.8">CN10_7</text>
<text x="44.2" y="136.6">A6/PF4/ADC3_IN9</text>
<text x="74.9" y="136.6">D37/PE15/TIMER_A_BKIN1</text>
<text x="93.5" y="135.8">CN10_30</text>
<text x="37.7" y="140.9">CN10_11</text>
<text x="38" y="138.3">CN10_9</text>
<text x="44.2" y="141.7">A8/PF6/ADC3_IN8</text>
<text x="44.2" y="139.2">A7/PF5/ADC3_IN4</text>
<text x="73.9" y="141.7">D40/PE10/TIMER_A_PWM2N</text>
<text x="73.9" y="139.2">D39/PE12/TIMER_A_PWM3N</text>
<text x="93.5" y="143.4">CN10_20</text>
<text x="93.5" y="140.9">CN10_24</text>
<text x="93.5" y="138.3">CN10_26</text>
<text x="37.7" y="148.5">CN10_14</text>
<text x="37.7" y="146">CN10_16</text>
<text x="44.2" y="149.3">D1/PB6/USART_A_TX</text>
<text x="44.2" y="146.8">D0/PB7/USART_A_RX</text>
<text x="74.7" y="146.8">D42/PE8/TIMER_A_PWM1N</text>
<text x="77.1" y="144.3">D41/PE7/TIMER_A_ETR</text>
<text x="93.5" y="146">CN10_18</text>
<text x="38" y="153.6">CN10_4</text>
<text x="44.2" y="154.4">D6/PE9/TIMER_A_PWM1</text>
<text x="77.1" y="151.9">D34/PE0/TIMER_B_ETR</text>
<text x="93.5" y="151">CN10_33</text>
<text x="37.7" y="158.7">CN10_10</text>
<text x="38" y="156.1">CN10_6</text>
<text x="44.2" y="159.5">D3/PE13/TIMER_A_PWM3</text>
<text x="44.2" y="157">D5/PE11/TIMER_A_PWM2</text>
<text x="74.8" y="159.5">D36/PB10/TIMER_C_PWM2</text>
<text x="75.6" y="157">D32/PA0/TIMER_C_PWM1</text>
<text x="93.5" y="156.1">CN10_29</text>
<text x="93.5" y="158.7">CN10_32</text>
<text x="93.5" y="161.2">CN10_34</text>
<text x="37.7" y="163.7">CN10_13</text>
<text x="37.7" y="166.3">CN10_15</text>
<text x="44.2" y="164.6">D26/PG6/QSPI_CS</text>
<text x="44.2" y="167.1">D27/PB2/QSPI_CLK</text>
<text x="74.7" y="167.1">XD33/PB0/TIMER_D_PWM1</text>
<text x="74.8" y="162">D35/PB11/TIMER_C_PWM3</text>
<text x="93.5" y="166.3">CN10_31</text>
<text x="37.7" y="168.8">CN10_19</text>
<text x="37.7" y="171.4">CN10_21</text>
<text x="37.7" y="173.9">CN10_23</text>
<text x="44.2" y="169.7">D28/PD13/QSPI_BK1_IO3</text>
<text x="44.2" y="172.2">D29/PD12/QSPI_BK1_IO1</text>
<text x="85.3" y="172.2">D2/PG14/IO</text>
<text x="93.5" y="171.4">CN10_12</text>
<text x="93.9" y="173.9">CN10_8</text>
<text x="37.7" y="176.4">CN10_25</text>
<text x="44.2" y="174.7">D30/PD11/QSPI_BK1_IO0</text>
<text x="44.2" y="177.3">D31/PE2/QSPI_BK1_IO2</text>
<text x="75.7" y="179.8">D38/PE6/TIMER_A_BKIN2</text>
<text x="85.3" y="177.3">D7/PG12/IO</text>
<text x="85.4" y="174.7">D4/PE14/IO</text>
<text x="93.5" y="179">CN10_28</text>
<text x="93.9" y="176.4">CN10_2</text>
<text x="84.4" y="184.9">AGND_CN10</text>
<text x="93.9" y="184.1">CN10_3</text>
<text x="85.4" y="187.4">GND_CN10</text>
<text x="93.5" y="186.6">CN10_22</text>
<text x="93.9" y="186.6">CN10_5</text>
</g>
</svg>
